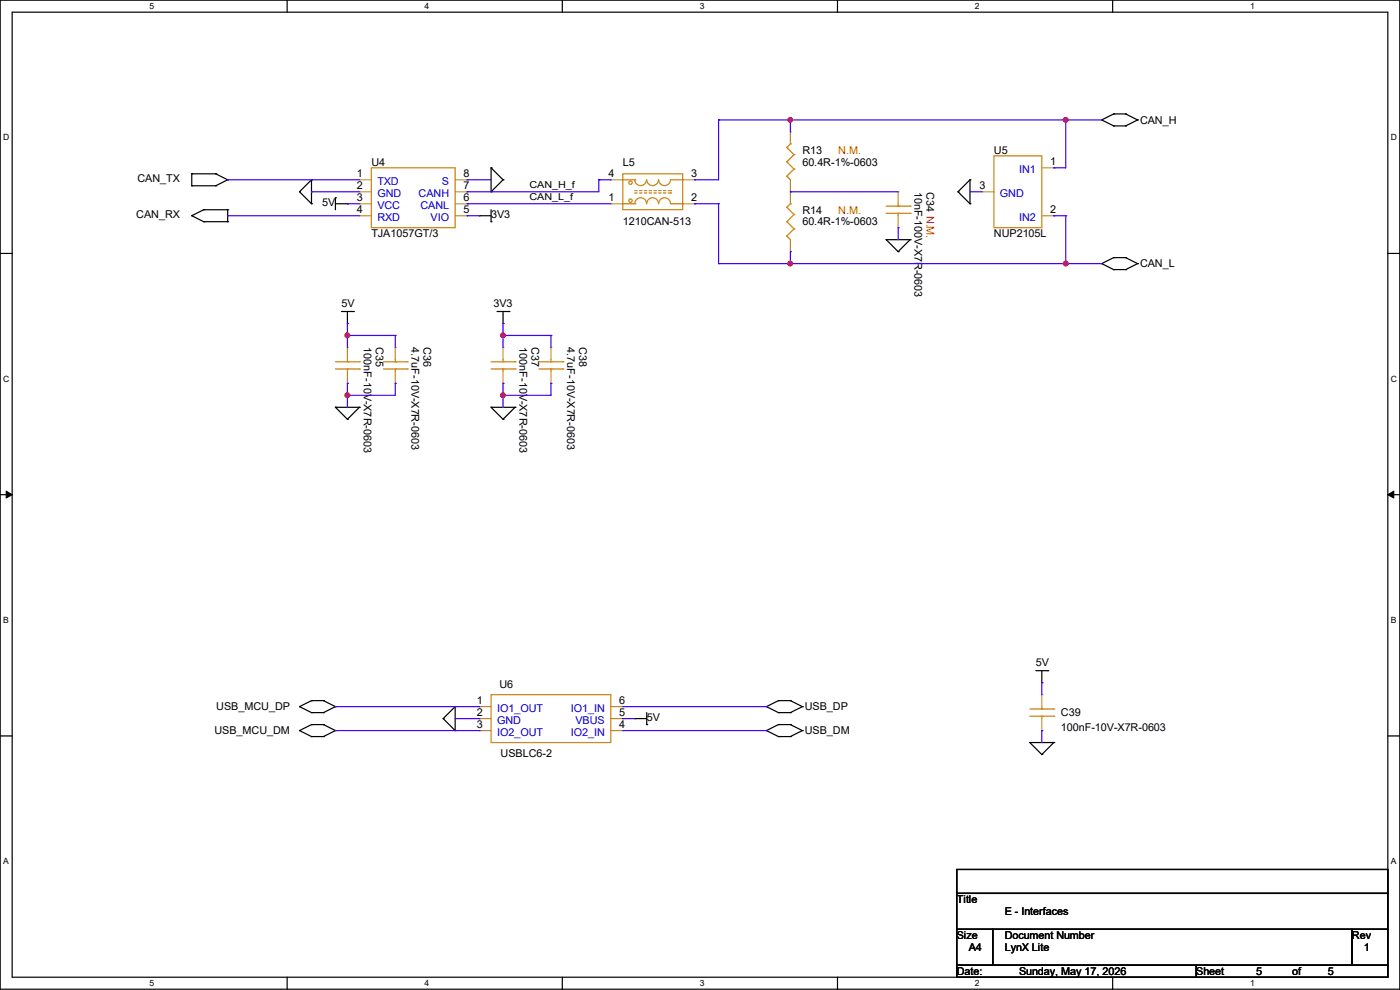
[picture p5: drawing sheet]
<svg xmlns="http://www.w3.org/2000/svg" width="297mm" height="210mm" viewBox="0 0 297 210" stroke-linecap="round" stroke-linejoin="round" font-family="sans-serif">
<path d="M0 0h297v209.8h-297zM2.6 2.6h291.8v204.7h-291.8z" fill="none" stroke="#000" stroke-width=".25"/>
<g fill="#fff">
<path d="M31.7 .3h1v2h-1z"/>
<path d="M31.7 207.6h1v1.9h-1z"/>
</g>
<path d="M60.9 0v2.6M60.9 207.3v2.5" fill="none" stroke="#000" stroke-width=".25"/>
<g fill="#fff">
<path d="M90.1 .3h1v2h-1z"/>
<path d="M90.1 207.6h1v1.9h-1z"/>
</g>
<path d="M119.3 0v2.6M119.3 207.3v2.5" fill="none" stroke="#000" stroke-width=".25"/>
<g fill="#fff">
<path d="M148.5 .3h.9v2h-.9z"/>
<path d="M148.5 207.6h.9v1.9h-.9z"/>
</g>
<path d="M177.7 0v2.6M177.7 207.3v2.5" fill="none" stroke="#000" stroke-width=".25"/>
<g fill="#fff">
<path d="M206.8 .3h1v2h-1z"/>
<path d="M206.8 207.6h1v1.9h-1z"/>
</g>
<path d="M236.1 0v2.6M236.1 207.3v2.5" fill="none" stroke="#000" stroke-width=".25"/>
<g fill="#fff">
<path d="M265.2 .3h1v2h-1z"/>
<path d="M265.2 207.6h1v1.9h-1z"/>
<path d="M.7 28.2h1.2v1.9h-1.2z"/>
<path d="M295.1 28.2h1.2v1.9h-1.2z"/>
<path d="M.7 79.3h1.2v2h-1.2z"/>
<path d="M295.1 79.3h1.2v2h-1.2z"/>
</g>
<path d="M0 53.8h2.6M294.4 53.8h2.6" fill="none" stroke="#000" stroke-width=".25"/>
<g fill="#fff">
<path d="M.7 130.5h1.2v2h-1.2z"/>
<path d="M295.1 130.5h1.1v2h-1.1z"/>
</g>
<path d="M0 104.9h2.6M294.4 104.9h2.6" fill="none" stroke="#000" stroke-width=".25"/>
<path d="M1.3 104.2l1.3 .7-1.3 .8zM294.4 104.9l1.3-.7v1.5z" fill="#000" stroke="#000" stroke-width=".21"/>
<g fill="#fff">
<path d="M.7 181.7h1.2v2h-1.2z"/>
<path d="M295.1 181.7h1.1v2h-1.1z"/>
</g>
<g fill="none" stroke="#000" stroke-width=".25">
<path d="M40.7 39.4h.1M40.7 36.9h.1M40.7 36.9h5.1M40.7 39.4h5.1M40.7 36.9v2.5M45.8 36.9h.1M45.8 39.4h.1M45.8 36.9l2.5 1.2M48.3 38.1h.1M48.3 38.1l-2.5 1.3M66.1 38.1h.1M66.1 38.1v5.1"/>
<path d="M66.1 38.1l-2.6 2.6M104.2 35.6h.1M104.2 35.6v5.1M104.2 35.6l2.5 2.5M106.7 38.1h.1M106.7 38.1l-2.5 2.6M205.8 38.1h.1M205.8 38.1l-2.6 2.6M205.8 38.1v5.1M233.7 25.4h.1M233.7 25.4l2.6 1.3M236.3 24.2h.1"/>
<path d="M236.3 26.7h.1M236.3 24.2l-2.6 1.2M236.3 24.2h2.5M236.3 26.7h2.5M238.8 24.2h.1M238.8 26.7h.1M238.8 24.2l2.5 1.2M241.3 25.4h.1M241.3 25.4l-2.5 1.3M40.7 45.8h.1M40.7 45.8l2.5 1.2M43.2 44.5h.1"/>
<path d="M43.2 47h.1M43.2 44.5l-2.5 1.3M43.2 44.5h5.1M43.2 47h5.1M48.3 44.5h.1M48.3 47h.1M48.3 44.5v2.5M63.5 40.7h.1M63.5 40.7l2.6 2.5M66.1 43.2h.1M71.2 42h.1M71.2 43.2h2.5"/>
<path d="M71.2 42v2.5M73.7 43.2h.1M101.6 45.8h.1M101.6 45.8h2.6M104.2 47h.1M104.2 40.7h.1M104.2 44.5v2.5M188 50.8h.1M188 50.8h5.1M188 50.8l2.5 2.6M190.5 53.4h.1M193.1 50.8h.1"/>
<path d="M193.1 50.8l-2.6 2.6M203.2 40.7h.1M203.2 40.7l2.6 2.5M205.8 43.2h.1M233.7 55.9h.1M233.7 55.9l2.6 1.3M236.3 54.7h.1M236.3 57.2h.1M236.3 54.7l-2.6 1.2M236.3 54.7h2.5M236.3 57.2h2.5M238.8 54.7h.1"/>
<path d="M238.8 57.2h.1M238.8 54.7l2.5 1.2M241.3 55.9h.1M241.3 55.9l-2.5 1.3M72.4 66.1h2.6M73.7 68.6h.1M73.7 66.1v2.5M75 66.1h.1M105.5 66.1h2.5M106.7 68.6h.1M106.7 66.1v2.5M108 66.1h.1"/>
<path d="M71.2 86.4h.1M71.2 86.4h5M71.2 86.4l2.5 2.5M73.7 88.9h.1M76.2 86.4h.1M76.2 86.4l-2.5 2.5M104.2 86.4h.1M104.2 86.4h5.1M104.2 86.4l2.5 2.5M106.7 88.9h.1M109.3 86.4h.1M109.3 86.4l-2.6 2.5"/>
<path d="M0 156.1h2.6M63.5 149.9h.1M63.5 155h.1M63.5 149.9l2.6 1.3M63.5 155l2.6 1.3M66.1 148.6h.1M66.1 151.2h.1M66.1 153.7h.1M66.1 156.3h.1M66.1 153.7h2.5M66.1 156.3h2.5M66.1 148.6h2.5"/>
<path d="M66.1 151.2h2.5M66.1 148.6l-2.6 1.3M66.1 153.7l-2.6 1.3M68.6 148.6h.1M68.6 151.2h.1M68.6 153.7h.1M68.6 156.3h.1M68.6 148.6l2.6 1.3M68.6 153.7l2.6 1.3M71.2 149.9h.1M71.2 155h.1M71.2 149.9l-2.6 1.3"/>
<path d="M71.2 155l-2.6 1.3M94 152.4h.1M94 152.4l2.6 2.6M96.6 155h.1M96.6 149.9h.1M96.6 149.9v5.1M96.6 149.9l-2.6 2.5M134.7 152.4h.1M134.7 152.4h2.5M137.2 153.7h.1M137.2 151.2v2.5M162.6 155h.1"/>
<path d="M162.6 149.9h.1M162.6 155l2.5 1.3M162.6 149.9l2.5 1.3M165.1 153.7h.1M165.1 156.3h.1M165.1 148.6h.1M165.1 151.2h.1M165.1 153.7l-2.5 1.3M165.1 153.7h2.6M165.1 156.3h2.6M165.1 148.6l-2.5 1.3M165.1 148.6h2.6"/>
<path d="M165.1 151.2h2.6M167.7 153.7h.1M167.7 156.3h.1M167.7 148.6h.1M167.7 151.2h.1M167.7 153.7l2.5 1.3M167.7 148.6l2.5 1.3M170.2 155h.1M170.2 149.9h.1M170.2 155l-2.5 1.3M170.2 149.9l-2.5 1.3M218.5 157.5h.1"/>
<path d="M218.5 157.5h5.1M218.5 157.5l2.5 2.6M219.8 142.3h2.5M221 144.8h.1M221 142.3v2.5M222.3 142.3h.1M223.6 157.5h.1M223.6 157.5l-2.6 2.6M294.4 156.1h2.6M221 160.1h.1M203 184.4h91.4v5.1h-91.4zM203 189.5h91.4v7.6h-91.4z"/>
<path d="M203 197.1h7.6v7.7h-7.6zM210.6 197.1h76.2v7.7h-76.2zM286.8 197.1h7.6v7.7h-7.6zM203 204.8h50.8v2.5h-50.8zM253.8 204.8h40.6v2.5h-40.6z"/>
</g>
<g fill="none" stroke="#cc8006" stroke-width=".25">
<path d="M78.8 35.6h17.8v12.7h-17.8zM132.1 36.9h12.7v7.6h-12.7zM132.1 38.1h2.6M134.7 38.1h.1M134.7 38.1a1.25 1.25 0 0 0 1.2 1.3 1.25 1.25 0 0 0 1.3-1.3M137.2 38.1a1.25 1.25 0 0 0 1.3 1.3 1.25 1.25 0 0 0 1.2-1.3M139.7 38.1a1.25 1.25 0 0 0 1.3 1.3 1.25 1.25 0 0 0 1.2-1.3M142.3 38.1h2.5M144.8 38.1h.1M166.9 37.4h.1M166.9 34.3h.1M166.9 31.3h.1"/>
<path d="M166.9 37.4l.8 .7M166.9 34.3l1.5 1.6M166.9 31.3l1.5 1.5M167.7 30.5h.1M167.7 30.5l-.8 .8M168.4 35.9h.1M168.4 32.8h.1M168.4 35.9l-1.5 1.5M168.4 32.8l-1.5 1.5M210.9 33.1h10.1v15.2h-10.1zM132.1 43.2h2.6M134.7 43.2h.1"/>
<path d="M134.7 43.2a1.25 1.25 0 0 1 1.2-1.2 1.25 1.25 0 0 1 1.3 1.2M137.2 43.2a1.25 1.25 0 0 1 1.3-1.2 1.25 1.25 0 0 1 1.2 1.2M139.7 43.2a1.25 1.25 0 0 1 1.3-1.2 1.25 1.25 0 0 1 1.2 1.2M142.3 43.2h2.5M144.8 43.2h.1M166.9 50.1h.1M166.9 47h.1M166.9 44h.1M166.9 50.1l.8 .7M166.9 47l1.5 1.6M166.9 44l1.5 1.5M167.7 43.2h.1"/>
<path d="M167.7 43.2l-.8 .8M168.4 48.6h.1M168.4 45.5h.1M168.4 48.6l-1.5 1.5M168.4 45.5l-1.5 1.5M188 43.7h5.1M188 45.3h5.1M190.5 45.3h.1M190.5 43.7h.1M190.5 43.2v.5M190.5 45.3v.5M193.1 43.7h.1"/>
<path d="M193.1 45.3h.1M71.2 76.8h5M71.2 78.3h5M73.7 78.3h.1M73.7 76.8h.1M73.7 76.2v.6M73.7 78.3v.5M76.2 76.8h.1M76.2 78.3h.1M81.3 76.8h5.1M81.3 78.3h5.1M83.9 78.3h.1"/>
<path d="M83.9 76.8h.1M83.9 76.2v.6M83.9 78.3v.5M86.4 76.8h.1M86.4 78.3h.1M104.2 76.8h5.1M104.2 78.3h5.1M106.7 78.3h.1M106.7 76.8h.1M106.7 76.2v.6M106.7 78.3v.5M109.3 76.8h.1"/>
<path d="M109.3 78.3h.1M114.3 76.8h5.1M114.3 78.3h5.1M116.9 78.3h.1M116.9 76.8h.1M116.9 76.2v.6M116.9 78.3v.5M119.4 76.8h.1M119.4 78.3h.1M104.2 147.4h25.4v10.1h-25.4zM218.5 150.4h5.1M218.5 151.9h5.1"/>
<path d="M221 151.9h.1M221 150.4h.1M221 149.9v.5M221 151.9v.5M223.6 150.4h.1M223.6 151.9h.1"/>
<circle cx="133.8" cy="38.8" r=".36"/>
<circle cx="133.8" cy="42.6" r=".36"/>
</g>
<g fill="none" stroke="#a84" stroke-width=".25">
<path d="M76.2 38.1h.1M76.2 38.1h2.6M96.6 38.1h2.5M99.1 38.1h.1M129.6 38.1h.1M129.6 38.1h2.5M144.8 38.1h2.6M147.4 38.1h.1M167.7 28h.1M167.7 28v2.5M167.7 38.1v5.1M221 35.6h2.6"/>
<path d="M223.6 35.6h.1M76.2 40.7h.1M76.2 43.2h.1M76.2 45.8h.1M76.2 40.7h2.6M76.2 45.8h2.6M76.2 43.2h2.6M96.6 40.7h2.5M96.6 45.8h2.5M96.6 43.2h2.5M99.1 40.7h.1M99.1 43.2h.1"/>
<path d="M99.1 45.8h.1M129.6 43.2h.1M129.6 43.2h2.5M144.8 43.2h2.6M147.4 43.2h.1M167.7 53.4h.1M167.7 40.7h.1M167.7 50.8v2.6M190.5 40.7h.1M190.5 48.3h.1M190.5 40.7v2.5M190.5 45.8v2.5"/>
<path d="M208.3 40.7h.1M208.3 40.7h2.6M221 45.8h2.6M223.6 45.8h.1M73.7 73.7h.1M73.7 73.7v2.5M73.7 78.8v2.5M83.9 73.7h.1M83.9 73.7v2.5M83.9 78.8v2.5M106.7 73.7h.1M106.7 73.7v2.5"/>
<path d="M106.7 78.8v2.5M116.9 73.7h.1M116.9 73.7v2.5M116.9 78.8v2.5M73.7 81.3h.1M83.9 81.3h.1M106.7 81.3h.1M116.9 81.3h.1M101.6 149.9h.1M101.6 155h.1M101.6 152.4h.1M101.6 149.9h2.6"/>
<path d="M101.6 155h2.6M101.6 152.4h2.6M129.6 149.9h2.5M129.6 155h2.5M129.6 152.4h2.5M132.1 149.9h.1M132.1 152.4h.1M132.1 155h.1M221 147.4h.1M221 155h.1M221 147.4v2.5M221 152.4v2.6"/>
</g>
<path d="M134.7 40.9h7.6M134.7 40.4h7.6M142.3 40.9h.1M142.3 40.4h.1" fill="none" stroke="#cc8006" stroke-width=".25" stroke-dasharray=".5 .5"/>
<g fill="none" stroke="#4200ff" stroke-width=".25">
<path d="M48.3 38.1h.1M48.3 38.1h27.9M99.1 38.1h.1M99.1 38.1h5.1M127 38.1h.1M127 38.1h2.6M127 38.1v2.6h-27.9M147.4 38.1h.1M152.4 25.4h.1M152.4 25.4v12.7h-5M152.4 25.4h81.3M167.7 25.4h.1"/>
<path d="M167.7 25.4v2.6M223.6 35.6h.1M226.1 25.4h.1M226.1 25.4v10.2h-2.5M48.3 45.8h.1M48.3 45.8h27.9M66.1 40.7h.1M66.1 40.7h10.1M73.7 43.2h.1M73.7 43.2h2.5M99.1 45.8h.1M99.1 40.7h.1"/>
<path d="M99.1 43.2h.1M99.1 45.8h2.5M99.1 43.2h30.5M147.4 43.2h.1M147.4 43.2h5M152.4 43.2h.1M152.4 55.9h.1M152.4 43.2v12.7M152.4 55.9h81.3M167.7 40.7h.1M167.7 55.9h.1M167.7 53.4h.1"/>
<path d="M167.7 40.7h22.8M167.7 53.4v2.5M190.5 48.3h.1M190.5 48.3v2.5M205.8 40.7h.1M205.8 40.7h2.5M223.6 45.8h.1M223.6 45.8h2.5M226.1 45.8h.1M226.1 55.9h.1M226.1 45.8v10.1M73.7 68.6h.1"/>
<path d="M73.7 71.2h.1M73.7 71.2h10.2M73.7 68.6v5.1M83.9 71.2h.1M83.9 71.2v2.5M106.7 68.6h.1M106.7 71.2h.1M106.7 68.6v5.1M106.7 71.2h10.2M116.9 71.2h.1M116.9 71.2v2.5M73.7 81.3h.1"/>
<path d="M73.7 83.9h.1M73.7 81.3v5.1M83.9 81.3h.1M83.9 81.3v2.6h-10.2M106.7 81.3h.1M106.7 83.9h.1M106.7 81.3v5.1M116.9 81.3h.1M116.9 81.3v2.6h-10.2M71.2 155h30.4M71.2 149.9h30.4M96.6 152.4h5"/>
<path d="M101.6 152.4h.1M101.6 149.9h.1M101.6 155h.1M132.1 152.4h.1M132.1 152.4h2.6M132.1 155h30.5M132.1 149.9h30.5M162.6 155h.1M162.6 149.9h.1M221 144.8h.1M221 155h.1M221 144.8v2.6"/>
<path d="M221 155v2.5"/>
</g>
<g fill="#f00" stroke="#f00" stroke-width=".25">
<circle cx="226.1" cy="25.4" r=".49"/>
<circle cx="167.7" cy="25.4" r=".49"/>
<circle cx="226.1" cy="55.9" r=".49"/>
<circle cx="167.7" cy="55.9" r=".49"/>
<circle cx="106.7" cy="71.1" r=".49"/>
<circle cx="73.7" cy="71.1" r=".49"/>
<circle cx="73.7" cy="83.8" r=".49"/>
<circle cx="106.7" cy="83.8" r=".49"/>
</g>
<g font-size="2.3">
<text x="241.9" y="26.2">CAN_H</text>
<text x="78.8" y="35.1">U4</text>
<text x="132.1" y="35.1">L5</text>
<text x="170.2" y="32.6">R13</text>
<text x="170.2" y="35.1">60.4R-1%-0603</text>
<text x="210.9" y="32.6">U5</text>
<text x="222.8" y="35.1">1</text>
<text x="29.2" y="38.7">CAN_TX</text>
<text x="75.7" y="37.6">1</text>
<text x="75.7" y="40.1">2</text>
<text x="98.3" y="37.6">8</text>
<text x="98.3" y="40.1">7</text>
<text x="129.1" y="37.6">4</text>
<text x="146.6" y="37.6">3</text>
<text x="194" y="40.7" transform="rotate(90 194 40.7)">10nF-100V-X7R-0603</text>
<text x="196.6" y="40.7" transform="rotate(90 196.6 40.7)">C34 N.M.</text>
<text x="207.8" y="40.1">3</text>
<text x="28.9" y="46.3">CAN_RX</text>
<text x="68.4" y="43.8">5V</text>
<text x="75.7" y="42.7">3</text>
<text x="75.7" y="45.2">4</text>
<text x="98.3" y="42.7">6</text>
<text x="98.3" y="45.2">5</text>
<text x="104.2" y="46.3">3V3</text>
<text x="129.1" y="42.7">1</text>
<text x="132.1" y="47.8">1210CAN-513</text>
<text x="146.6" y="42.7">2</text>
<text x="170.2" y="45.3">R14</text>
<text x="170.2" y="47.8">60.4R-1%-0603</text>
<text x="222.8" y="45.2">2</text>
<text x="78.8" y="50.4">TJA1057GT/3</text>
<text x="210.9" y="50.4">NUP2105L</text>
<text x="241.9" y="56.7">CAN_L</text>
<text x="72.4" y="65.1">5V</text>
<text x="104.7" y="65.1">3V3</text>
<text x="77.2" y="73.7" transform="rotate(90 77.2 73.7)">100nF-10V-X7R-0603</text>
<text x="79.7" y="73.7" transform="rotate(90 79.7 73.7)">C35</text>
<text x="87.3" y="73.7" transform="rotate(90 87.3 73.7)">4.7uF-10V-X7R-0603</text>
<text x="89.9" y="73.7" transform="rotate(90 89.9 73.7)">C36</text>
<text x="110.2" y="73.7" transform="rotate(90 110.2 73.7)">100nF-10V-X7R-0603</text>
<text x="112.7" y="73.7" transform="rotate(90 112.7 73.7)">C37</text>
<text x="120.4" y="73.7" transform="rotate(90 120.4 73.7)">4.7uF-10V-X7R-0603</text>
<text x="122.9" y="73.7" transform="rotate(90 122.9 73.7)">C38</text>
<text x="219.8" y="141.3">5V</text>
<text x="101.1" y="149.4">1</text>
<text x="106" y="145.9">U6</text>
<text x="131.4" y="149.4">6</text>
<text x="45.5" y="155.8">USB_MCU_DM</text>
<text x="45.9" y="150.7">USB_MCU_DP</text>
<text x="101.1" y="154.4">3</text>
<text x="101.1" y="151.9">2</text>
<text x="131.4" y="151.9">5</text>
<text x="131.4" y="154.4">4</text>
<text x="137.2" y="153">5V</text>
<text x="170.7" y="155.8">USB_DM</text>
<text x="170.7" y="150.7">USB_DP</text>
<text x="225.1" y="152">C39</text>
<text x="225.1" y="155">100nF-10V-X7R-0603</text>
<text x="106.2" y="160.6">USBLC6-2</text>
<text x="203" y="191.6">Title</text>
<text x="213.2" y="194.1">E - Interfaces</text>
<text x="203" y="199.2">Size</text>
<text x="205.5" y="201.8">A4</text>
<text x="213.1" y="199.2">Document Number</text>
<text x="213.2" y="201.8">LynX Lite</text>
<text x="286.8" y="199.2">Rev</text>
<text x="289.4" y="201.8">1</text>
<text x="203" y="206.8">Date:</text>
<text x="216.2" y="206.8">Sunday, May 17, 2026</text>
<text x="253.8" y="206.8">Sheet</text>
<text x="266.5" y="206.8">5</text>
<text x="274.1" y="206.8">of</text>
<text x="281.7" y="206.8">5</text>
</g>
<g font-size="2.3" fill="#f00">
<text x="177.8" y="32.6">N.M.</text>
<text x="177.8" y="45.3">N.M.</text>
</g>
<g font-size="2.3" fill="#00c">
<text x="80.1" y="39.2">TXD</text>
<text x="80.1" y="41.7">GND</text>
<text x="88.8" y="41.7">CANH</text>
<text x="93.8" y="39.2">S</text>
<text x="212.1" y="41.7">GND</text>
<text x="216.2" y="36.7">IN1</text>
<text x="80.1" y="44.3">VCC</text>
<text x="80.1" y="46.8">RXD</text>
<text x="89.2" y="44.3">CANL</text>
<text x="91.4" y="46.8">VIO</text>
<text x="216.2" y="46.8">IN2</text>
<text x="105.5" y="151">IO1_OUT</text>
<text x="105.5" y="153.5">GND</text>
<text x="121.1" y="151">IO1_IN</text>
<text x="122.1" y="153.5">VBUS</text>
<text x="105.5" y="156">IO2_OUT</text>
<text x="121.1" y="156">IO2_IN</text>
</g>
<g font-size="2">
<text x="112.3" y="40">CAN_H_f</text>
<text x="112.3" y="42.5">CAN_L_f</text>
</g>
<g font-size="1.8">
<text x="31.7" y="1.9">5</text>
<text x="90.1" y="1.9">4</text>
<text x="148.5" y="1.9">3</text>
<text x="206.8" y="1.9">2</text>
<text x="265.2" y="1.9">1</text>
<text x=".7" y="29.8">D</text>
<text x="295.1" y="29.8">D</text>
<text x=".7" y="80.9">C</text>
<text x="295.1" y="80.9">C</text>
<text x=".7" y="132.1">B</text>
<text x="295.1" y="132.1">B</text>
<text x=".7" y="183.3">A</text>
<text x="295.1" y="183.3">A</text>
<text x="31.7" y="209.2">5</text>
<text x="90.1" y="209.2">4</text>
<text x="148.5" y="209.2">3</text>
<text x="206.8" y="209.2">2</text>
<text x="265.2" y="209.2">1</text>
</g>
</svg>
